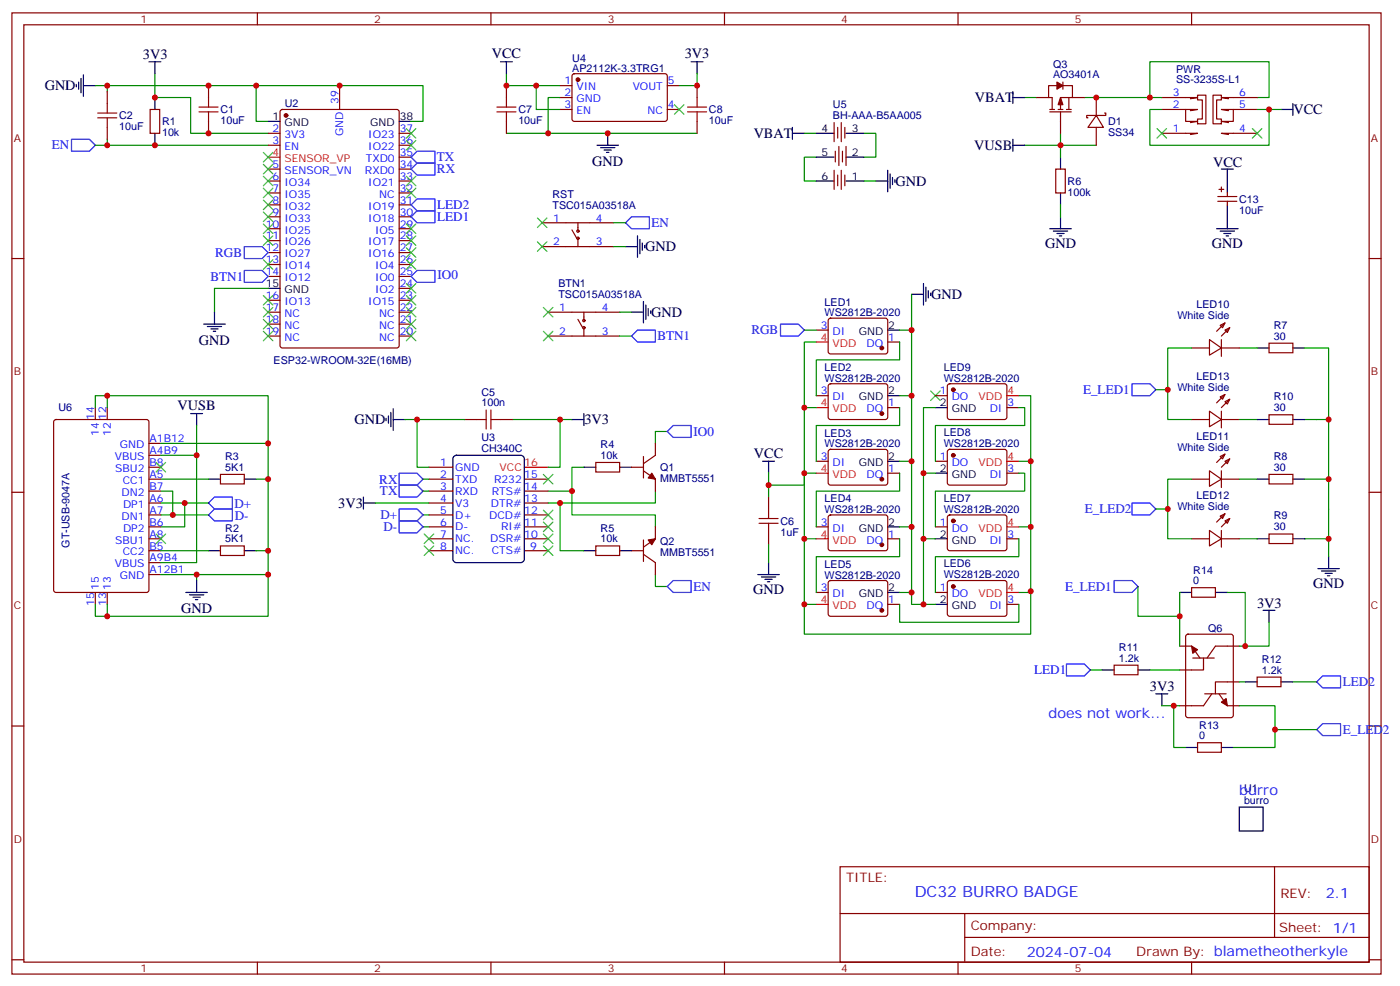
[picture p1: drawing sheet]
<svg xmlns="http://www.w3.org/2000/svg" width="414mm" height="292mm" viewBox="0 0 414 292" stroke-linecap="round" stroke-linejoin="round" font-family="sans-serif">
<g fill="none" stroke="#870000" stroke-width=".35">
<path d="M3.5 3.8h405.4v284.3h-405.4zM7.1 7.3h398.2v277.3h-398.2zM76.2 3.8v3.5M145.3 3.8v3.5M214.5 3.8v3.5M283.6 3.8v3.5M352.8 3.8v3.5M31.7 27.1v3.5M31.7 37.7v3.5M44.4 32.4h2.9v7h-2.9zM61.7 25.3v3.6M61.7 35.9v3.5"/>
<path d="M79.4 39.4h3.5M83.1 32.6l.5-.2h33.9l.6 .4 .1 69.4-.5 .7h-34.1l-.6-.4-.1-69.4zM100.5 25.3v7.1M118.2 39.4h3.5M149.9 25.3v3.6M149.9 35.9v3.5M165.8 25.3h3.5M165.8 28.9h3.5M165.8 32.4h3.5M169.6 22l.4-.2 27.1 .1 .5 .6-.1 13-.7 .4-27-.1-.5-.6v-12.7zM197.6 25.3h3.5M197.6 32.4h3.5"/>
<path d="M206.4 25.3v3.6M206.4 35.9v3.5M246.9 36.3v5.6M248 37.7v3.2M249.1 36.3v5.6M250.1 37.7v3.2M306.9 28.9h3.5M310.8 32.4h1.4M310.8 33.1h6.3M312.9 25.3h-2.5v3.6h1.1v3.5M313.3 32.4h1.4M314 33.1v6.3"/>
<path d="M314.7 25.3h2.8v3.6M314.7 24.3v2.1M315.7 32.4h1.4M316.4 28.9v3.5M317.5 28.9h-3.5v3.5M317.5 28.9h3.5M324.6 34.1l2.1 3.6h-4.6zM324.6 34.1h-2.9v.8h.4M324.6 28.9v5.2M324.6 37.7v5.3M327 33.4h.4v.7h-2.8M344 28.9h10.5l-2.1 .3"/>
<path d="M344 39.4h10.5l-2.1 .4M344 32.4h7M351 32.4v3.5h3.5l-2.1 .4M351 32.4h3.5l-2.1 .3M354.5 28.2h2.5v8.4h-2.5v-1.4h1.5v-5.6h-1.5zM359.1 28.2h2.5v1.4h-1.4v5.6h1.4v1.4h-2.5zM365.1 32.4v3.5h-3.5l2.1 .4M365.1 32.4h-3.5l2.1 .3M365.1 32.4h7.1M372.2 28.9h-10.6l2.1 .3M372.2 39.4h-10.6l2.1 .4M79.4 43h3.5"/>
<path d="M79.4 50h3.5M79.4 53.6h3.5M79.4 57.1h3.5M118.2 43h3.5M118.2 50h3.5M118.2 53.6h3.5M118.2 57.1h3.5M118.2 46.5h3.5M246.9 50.4v5.6M247.3 44.7v3.2M248 51.8v3.2M248.4 43.3v5.7"/>
<path d="M249.1 50.4v5.6M249.4 44.7v3.2M250.1 51.8v3.2M250.5 43.3v5.7M312.6 50h2.8v7.1h-2.8zM360.5 58.1h5.7M360.5 59.5h5.7M360.9 56h1.4M361.6 55.3v1.4M363.4 57.1v1M363.4 59.5v1.1M3.5 76.5h3.6"/>
<path d="M79.4 60.6h3.5M79.4 64.1h3.5M79.4 67.7h3.5M79.4 71.2h3.5M79.4 74.7h3.5M79.4 78.2h3.5M118.2 60.6h3.5M118.2 64.1h3.5M118.2 67.7h3.5M118.2 71.2h3.5M118.2 74.7h3.5M118.2 78.2h3.5"/>
<path d="M160.5 73h21.2M160.5 65.9h21.2M169.3 68l1.4 2.5M171.1 65.9v2.5M171.1 70.5v2.5M405.3 76.5h3.6M79.4 81.8h3.5M79.4 88.8h3.5M79.4 92.4h3.5M79.4 95.9h3.5M79.4 99.4h3.5M118.2 81.8h3.5"/>
<path d="M118.2 88.8h3.5M118.2 92.4h3.5M118.2 95.9h3.5M118.2 99.4h3.5M118.2 85.3h3.5M162.3 92.4h21.1M162.3 99.4h21.1M171.1 94.5l1.4 2.4M172.9 92.4v2.4M172.9 96.9v2.5M241.7 97.6h3.5M245.4 94.3l.5-.2 16.5 .1 .4 .6v9.5l-.7 .4-16.5-.1-.4-.6v-9.2z"/>
<path d="M361.2 96.2l1.5-.7-.8 1.4zM362.7 97.6l1.4-.7-.7 1.5zM362.7 95.5l-2.5 2.5M364.1 96.9l-2.5 2.5M241.7 117.1h3.5M245.4 113.7l.5-.2 16.5 .1 .4 .6v9.5l-.7 .4-16.5-.1-.4-.6v-9.2zM262.8 101.2h3.5M276.9 117.1h3.6M280.7 113.7l.5-.2 16.5 .1 .4 .6-.1 9.5-.6 .4-16.5-.1-.4-.6v-9.2zM352.8 102.9h5.3M358.1 100.5l3.5 2.4-3.5 2.2zM361.2 117.4l1.5-.7-.8 1.4z"/>
<path d="M361.6 100.5v4.9M361.6 102.9h5.3M362.7 118.8l1.4-.7-.7 1.4zM362.7 116.7l-2.5 2.5M364.1 118.1l-2.5 2.5M375.7 101.5h7.1v2.9h-7.1zM16.1 124.3l.5-.2h26.8l.6 .4 .1 50.1-.5 .6-27 .1-.7-.5v-50zM28.2 120.6v3.5M31.7 120.6v3.5M44.1 138.2h3.5M44.1 134.7h3.5M44.1 131.2h3.5"/>
<path d="M127 138.2h7.1M137.6 124.1h3.5M148.2 124.1h3.5M176.4 136.8h7v2.8h-7zM187 138.2h3.5M190.5 139.3l3.5 2.4v3.6M190.5 135v6.4M194 131.2v3.5l-3.5 2.5M241.7 136.5h3.5M245.4 133.1l.5-.2 16.5 .1 .4 .6v9.5l-.7 .4-16.5-.1-.4-.6v-9.2zM262.8 120.6h3.5M262.8 140h3.5"/>
<path d="M276.9 136.5h3.6M280.7 133.1l.5-.2 16.5 .1 .4 .6-.1 9.5-.6 .4-16.5-.1-.4-.6v-9.2zM298.1 120.6h3.5M298.1 140h3.5M352.8 124.1h5.3M358.1 139.3l3.5 2.4-3.5 2.2zM358.1 121.6l3.5 2.5-3.5 2.1zM361.2 135l1.5-.7-.8 1.4zM361.6 124.1h5.3M361.6 121.6v5M361.6 139.3v4.9M362.7 136.5l1.4-.8-.7 1.5z"/>
<path d="M362.7 134.3l-2.5 2.5M364.1 135.7l-2.5 2.5M375.7 122.7h7.1v2.8h-7.1zM3.5 145.6h3.6M44.1 141.7h3.5M44.1 145.3h3.5M44.1 148.8h3.5M44.1 152.3h3.5M44.1 155.9h3.5M44.1 159.4h3.5M65.3 140.3h7v2.9h-7zM127 141.7h7.1"/>
<path d="M127 145.3h7.1M127 148.8h7.1M127 152.3h7.1M127 155.9h7.1M127 159.4h7.1M155.2 141.7h7.1M155.2 145.3h7.1M155.2 148.8h7.1M155.2 152.3h7.1M155.2 155.9h7.1M155.2 159.4h7.1M190.5 159.7v6.4"/>
<path d="M194 155.9v3.5l-3.5 2.5M227.5 147v3.6M227.5 157.6v3.5M241.7 155.9h3.5M245.4 152.5l.5-.2 16.5 .1 .4 .6v9.5l-.7 .4-16.5-.1-.4-.6v-9.2zM262.8 159.4h3.5M276.9 155.9h3.6M280.7 152.5l.5-.2 16.5 .1 .4 .6-.1 9.5-.6 .4-16.5-.1-.4-.6v-9.2zM298.1 159.4h3.5M352.8 141.7h5.3M352.8 159.4h5.3M358.1 156.9l3.5 2.5-3.5 2.1z"/>
<path d="M361.2 152.7l1.5-.7-.8 1.4zM361.6 141.7h5.3M361.6 159.4h5.3M361.6 156.9v5M362.7 154.1l1.4-.7-.7 1.4zM362.7 152l-2.5 2.4M364.1 153.4l-2.5 2.5M375.7 140.3h7.1v2.9h-7.1zM375.7 158h7.1v2.8h-7.1zM405.3 145.6h3.6M28.2 175.3v3.5M31.7 175.3v3.5"/>
<path d="M44.1 162.9h3.5M44.1 166.4h3.5M44.1 170h3.5M65.3 161.5h7v2.8h-7zM127 162.9h7.1M155.2 162.9h7.1M176.4 161.5h7v2.8h-7zM187 162.9h3.5M190.5 164l3.5 2.4v3.6M241.7 175.3h3.5M245.4 171.9l.5-.2 16.5 .1 .4 .6v9.5l-.7 .4-16.5-.1-.4-.6v-9.2zM262.8 178.8h3.5"/>
<path d="M276.9 175.3h3.6M280.7 171.9l.5-.2 16.5 .1 .4 .6-.1 9.5-.6 .4-16.5-.1-.4-.6v-9.2zM298.1 178.8h3.5M352.8 173.8h7v2.9h-7zM329.8 196.8h7.1v2.8h-7.1zM349.2 191.1h3.6l2.4 3.6M351.2 187.8l.5-.2h12.7l.7 .4v23.6l-.4 .6-13 .1-.6-.5-.1-23.5zM353.1 194.7h6.4M356.3 194.7v3.5h-7.1M366.9 191.1h-7.1l-2.4 3.6M3.5 214.8h3.6M354.5 219.7h7.1v2.8h-7.1z"/>
<path d="M356.7 205.2h6.3M358.8 205.2l-2.5 3.6h-7.1M360.9 205.2l2.5 3.6h3.5M366.9 201.7h-7.1v3.5M372.2 200.3h7v2.8h-7zM405.3 214.8h3.6M248.7 256.4h156.6v28.2h-156.6zM377.3 256.4v20.9M248.7 270.2h156.5M285.6 277.3h119.6M285.6 270.2v14.2M3.5 283.9h3.6"/>
<path d="M76.2 284.6v3.5M145.3 284.6v3.5M214.5 284.6v3.5M283.6 284.6v3.5M352.8 284.6v3.5M405.3 283.9h3.6"/>
<circle cx="171.1" cy="70.5" r=".35"/>
<circle cx="171.1" cy="68.4" r=".35"/>
<circle cx="172.9" cy="94.8" r=".35"/>
<circle cx="172.9" cy="96.9" r=".35"/>
</g>
<g fill="none" stroke="#000" stroke-width=".35">
<path d="M44.1 18.3h3.5M45.9 18.3v3.5M148.2 18.3h3.5M149.9 18.3v3.5M204.6 18.3h3.5M206.4 18.3v3.5M22.6 25v.7M23.3 24.3v2.1M24 23.2v4.2M24.7 25.3h3.5M24.7 22.2v6.3M45.9 28.9v3.5"/>
<path d="M45.9 39.4v3.6M79.4 35.9h3.5M118.2 35.9h3.5M179.9 39.4v3.6M234.6 39.4h3.5M234.6 37.7v3.5M241.7 39.4h5.2M250.5 39.4h5.3M299.9 27.1v3.5M299.9 28.9h3.5M379.2 32.4h3.6M382.8 30.6v3.5"/>
<path d="M176.7 43h6.4M177.8 43.7h4.2M178.9 44.4h2.1M179.6 45.1h.7M241.7 53.6h5.2M241.7 46.5h5.2M250.5 53.6h5.3M250.5 46.5h5.3M259.3 53.6h3.5M262.8 50.4v6.3M263.5 51.4v4.3M264.2 52.5v2.1"/>
<path d="M264.9 53.2v.7M299.9 43h3.5M299.9 41.2v3.5M314 46.5v3.5M314 57.1v3.5M361.6 50h3.5M363.4 50v7.1M185.2 73h3.5M188.7 69.8v6.3M189.4 70.8v4.3M190.1 71.9v2.1M190.9 72.6v.7"/>
<path d="M310.8 67.7h6.3M311.9 68.4h4.2M312.9 69.1h2.1M313.6 69.8h.7M314 64.1v3.6M360.2 67.7h6.3M361.2 68.4h4.3M362.3 69.1h2.1M363 69.8h.7M363.4 60.6v7.1M60.3 95.9h6.4M61.4 96.6h4.2"/>
<path d="M62.4 97.3h2.2M63.1 98h.8M63.5 92.4v3.5M79.4 85.3h3.5M187 92.4h3.5M190.5 89.2v6.3M191.2 90.2v4.3M191.9 91.3v2.1M192.6 92v.7M262.8 97.6h3.5M269.9 87.1h3.5M273.4 83.9v6.3"/>
<path d="M274.1 84.9v4.3M274.8 86v2.1M275.5 86.7v.7M262.8 117.1h3.5M372.2 102.9h3.5M382.8 102.9h3.5M56.4 122.3h3.6M58.2 122.3v3.6M114.3 123.8v.7M115 123v2.2M115.7 122v4.2M116.4 124.1h3.5"/>
<path d="M116.4 120.9v6.4M134.3 135.1l.8-.4h19.1l.8 .4 .2 .6v29.7l-.5 .8-.5 .2h-19.1l-.8-.4-.2-.6v-29.7zM169.3 124.1h3.6M172.9 138.2h3.5M172.9 122.3v3.6M183.4 138.2h3.6M225.8 136.5h3.5M227.5 136.5v3.5M262.8 136.5h3.5M276.9 140h3.6M276.9 120.6h3.6M372.2 124.1h3.5"/>
<path d="M382.8 124.1h3.5M61.7 141.7h3.6M72.3 141.7h3.5M107.6 148.8h3.5M107.6 147v3.6M262.8 155.9h3.5M276.9 159.4h3.6M372.2 141.7h3.5M372.2 159.4h3.5M382.8 141.7h3.5M382.8 159.4h3.5M55 175.3h6.4"/>
<path d="M56.1 176h4.2M57.1 176.7h2.2M57.9 177.4h.7M58.2 171.7v3.6M61.7 162.9h3.6M72.3 162.9h3.5M172.9 162.9h3.5M183.4 162.9h3.6M224.4 170h6.3M225.4 170.7h4.3M226.5 171.4h2.1M227.2 172.1h.7"/>
<path d="M227.5 166.4v3.6M262.8 175.3h3.5M276.9 178.8h3.6M349.2 175.3h3.6M359.8 175.3h3.6M390.2 168.2h6.3M391.2 168.9h4.3M392.3 169.6h2.1M393 170.3h.7M393.3 164.7v3.5M326.3 198.2h3.5M336.9 198.2h3.5"/>
<path d="M373.9 180.6h3.6M375.7 180.6v3.5M342.2 205.2h3.5M344 205.2v3.6M368.7 201.7h3.5M379.2 201.7h3.6M351 221.1h3.5M361.6 221.1h3.5M366.9 238.8h7v7h-7z"/>
</g>
<g fill="none" stroke="#008700" stroke-width=".35">
<path d="M28.2 25.3h3.5M31.7 27.1v-1.8h44.1v10.6h3.6M45.9 21.8v7.1h10.5v10.5h23M75.8 25.3h49.4v10.6h-3.5M149.9 21.8v3.5h15.9M149.9 39.4h56.5M158.7 25.3v7.1h7.1M165.8 28.9h-3.5v10.5M206.4 21.8v3.5h-5.3M238.1 39.4h3.6M255.8 39.4h3.5v7.1h-3.5M303.4 28.9h3.5"/>
<path d="M314 39.4v3.6h10.6M321 28.9h19.4v-10.6h35.3v10.6h-3.5M340.4 28.9h3.6M344 32.4h-3.6v10.6h35.3v-10.6h-3.5M375.7 32.4h3.5M28.2 43h3.5M31.7 41.2v1.8h47.7M241.7 46.5h-3.6v7.1h3.6M255.8 53.6h3.5M303.4 43h10.6v3.5M181.7 65.9h3.5M181.7 73h3.5"/>
<path d="M314 60.6v3.5M79.4 85.3h-15.9v7.1M183.4 99.4h3.6M183.4 92.4h3.6M238.1 97.6h3.6M266.3 97.6h3.6v19.5h-3.6M269.9 87.1v10.5M31.7 117.1v3.5M241.7 101.2h-3.6v19.4M266.3 101.2v5.3h-24.6v10.6M269.9 117.1v19.4h-3.6M301.6 117.1h3.6v19.4"/>
<path d="M342.2 115.3h3.5v8.8h7.1M352.8 102.9h-7.1v12.4M366.9 102.9h5.3M386.3 102.9h7v21.2h-7M28.2 120.6v-3.5h51.2v14.1h-31.8M47.6 134.7h10.6v31.7h-10.6M58.2 125.9v8.8M79.4 131.2v10.5h-3.6M119.9 124.1h3.6M137.6 124.1h-14.1v14.1h3.5M151.7 124.1h17.6M165.8 124.1v14.1h-3.5"/>
<path d="M172.9 138.2h-3.6v14.1h24.7v3.6M197.6 127.6h-3.6v3.6M227.5 140v3.5M241.7 140h-3.6v19.4M241.7 120.6h-3.6v22.9h-10.6v3.5M266.3 120.6v5.3h-24.6v10.6M266.3 140v5.3h-24.6v10.6M269.9 136.5v19.4h-3.6M276.9 140h-3.5v19.4M276.9 120.6h-3.5v19.4M301.6 136.5h3.6v19.4M301.6 120.6h1.8v5.3h-26.5v10.6"/>
<path d="M301.6 140h1.8v5.3h-26.5v10.6M366.9 124.1h5.3M393.3 124.1v17.6M47.6 145.3h3.6v7h-3.6M47.6 148.8h7.1v7.1h-7.1M47.6 141.7h14.1M51.2 152.3h10.5M54.7 148.8h7M79.4 141.7v21.2h-3.6M111.1 148.8h15.9M125.2 152.3h1.8M125.2 155.9h1.8"/>
<path d="M125.2 145.3h1.8M125.2 141.7h1.8M162.3 148.8h3.5M162.3 145.3h7M194 145.3v3.5h-28.2v14.1h7.1M241.7 159.4h-3.6v19.4h3.6M266.3 159.4v5.3h-24.6v10.6M269.9 155.9v19.4h-3.6M276.9 159.4h-3.5v19.4h3.5M301.6 155.9h3.6v19.4h-3.6M301.6 159.4v5.3h-24.7v10.6M345.7 150.6v8.8h7.1"/>
<path d="M352.8 141.7h-7.1v8.9h-3.5M366.9 141.7h5.3M366.9 159.4h5.3M386.3 141.7h7v17.7h-7M393.3 159.4v5.3M28.2 178.8v3.5h3.5v-3.5M47.6 170h31.8v12.3h-47.7M47.6 162.9h14.1M58.2 170v1.7M79.4 162.9v7.1M194 170v3.5h3.6M227.5 161.1v5.3"/>
<path d="M266.3 178.8v5.3h35.3v-5.3M269.9 175.3v3.5h3.5M305.2 174.9v12.7h-67.1v-8.8M336.9 173.5v8.8h12.3v8.8M349.2 175.3v7M363.4 175.3h5.3v15.8M322.8 198.2h3.5M340.4 198.2h8.8M375.7 184.1v7h-8.8M344 208.8h5.2M347.5 208.8v12.3h3.5M366.9 208.8h10.6v7h12.3"/>
<path d="M366.9 201.7h1.8M377.5 215.8v5.3h-12.4M382.8 201.7h7"/>
</g>
<g fill="none" stroke="#00f" stroke-width=".35">
<path d="M21.2 41.2h5.3l1.7 1.8-1.7 1.7h-5.3zM121.7 46.5l1.8-1.8h5.3v3.6h-5.3zM123.5 48.3h5.3v3.5h-5.3l-1.8-1.8zM72.3 73h5.3l1.8 1.7-1.8 1.8h-5.3zM121.7 64.1l1.8-1.7h5.3v3.5h-5.3zM121.7 60.6l1.8-1.8h5.3v3.6h-5.3zM185.2 65.9l1.8-1.8h5.3v3.6h-5.3zM72.3 80h5.3l1.8 1.8-1.8 1.7h-5.3zM121.7 81.8l1.8-1.8h5.3v3.5h-5.3zM187 99.4l1.7-1.8h5.3v3.6h-5.3zM231.1 95.9h5.3l1.7 1.7-1.7 1.8h-5.3zM335.1 113.5h5.3l1.8 1.8-1.8 1.8h-5.3z"/>
<path d="M118.2 140h5.3l1.7 1.7-1.7 1.8h-5.3zM197.6 127.6l1.7-1.7h5.3v3.5h-5.3zM61.7 148.8l1.8-1.8h5.3v3.6h-5.3zM61.7 152.3l1.8-1.7h5.3v3.5h-5.3zM118.2 143.5h5.3l1.7 1.8-1.7 1.7h-5.3zM118.2 150.6h5.3l1.7 1.7-1.7 1.8h-5.3zM118.2 154.1h5.3l1.7 1.8-1.7 1.7h-5.3zM335.1 148.8h5.3l1.8 1.8-1.8 1.7h-5.3zM197.6 173.5l1.7-1.8h5.3v3.6h-5.3zM329.8 171.7h5.3l1.8 1.8-1.8 1.8h-5.3zM315.7 196.4h5.3l1.8 1.8-1.8 1.8h-5.3zM389.8 215.8l1.8-1.7h5.3v3.5h-5.3z"/>
<path d="M389.8 201.7l1.8-1.7h5.3v3.5h-5.3z"/>
</g>
<g fill="none" stroke="#a10000" stroke-width=".35">
<path d="M28.9 34.9h5.7M28.9 33.4h5.7M31.7 30.6v2.8M31.7 34.9v2.8M58.9 33.1h5.7M58.9 31.7h5.7M61.7 28.9v2.8M61.7 33.1v2.8M147.1 33.1h5.7M147.1 31.7h5.7M149.9 28.9v2.8M149.9 33.1v2.8"/>
<path d="M203.6 33.1h5.6M203.6 31.7h5.6M206.4 28.9v2.8M206.4 33.1v2.8M141.1 124.1h2.8M143.9 121.3v5.6M145.3 121.3v5.6M145.3 124.1h2.9M224.7 154.8h5.7M224.7 153.4h5.7M227.5 150.6v2.8M227.5 154.8v2.8"/>
</g>
<g fill="#870000" stroke="#870000" stroke-width=".35">
<path d="M191.9 159.7l2.1-.3-1 1.7z"/>
<path d="M193 140l1 1.7-2.1-.3z"/>
<path d="M314 28.9l.7 2.1h-1.4z"/>
<path d="M312.9 24.3l1.8 1-1.8 1.1z"/>
<path d="M352.8 191.1l1.7 1.1-1.4 1.1z"/>
<path d="M361.6 207.7l1.4-1 .4 2.1z"/>
<circle cx="84.7" cy="34.1" r=".53"/>
<circle cx="171.1" cy="23.6" r=".53"/>
<circle cx="261.1" cy="102.9" r=".53"/>
<circle cx="261.1" cy="122.3" r=".53"/>
<circle cx="261.1" cy="141.7" r=".53"/>
<circle cx="261.1" cy="161.1" r=".53"/>
<circle cx="261.1" cy="180.6" r=".53"/>
<circle cx="282.2" cy="173.5" r=".53"/>
<circle cx="282.2" cy="154.1" r=".53"/>
<circle cx="282.2" cy="134.7" r=".53"/>
<circle cx="282.2" cy="115.3" r=".53"/>
</g>
<path d="M79.4 46.5h3.5M241.7 101.2h3.5M298.1 117.1h3.5M155.2 138.2h7.1M241.7 120.6h3.5M241.7 140h3.5M298.1 136.5h3.5M241.7 159.4h3.5M298.1 155.9h3.5M241.7 178.8h3.5M298.1 175.3h3.5" fill="none" stroke="#f00" stroke-width=".35"/>
<g fill="none" stroke="#3c3" stroke-width=".35">
<path d="M120.3 38l2.8 2.9M123.1 38l-2.8 2.9M199.7 31l2.8 2.8M202.5 31l-2.8 2.8M342.5 38l2.9 2.9M345.4 38l-2.9 2.9M370.8 38l2.8 2.9M373.6 38l-2.8 2.9M78 45.1l2.8 2.8M78 48.6l2.8 2.8M78 52.1l2.8 2.9M78 55.7l2.8 2.8"/>
<path d="M78 59.2l2.8 2.8M80.8 45.1l-2.8 2.8M80.8 48.6l-2.8 2.8M80.8 52.1l-2.8 2.9M80.8 55.7l-2.8 2.8M80.8 59.2l-2.8 2.8M120.3 55.7l2.8 2.8M120.3 52.1l2.8 2.9M120.3 41.6l2.8 2.8M123.1 55.7l-2.8 2.8M123.1 52.1l-2.8 2.9M123.1 41.6l-2.8 2.8"/>
<path d="M78 62.7l2.8 2.8M78 66.3l2.8 2.8M78 69.8l2.8 2.8M78 76.8l2.8 2.9M80.8 62.7l-2.8 2.8M80.8 66.3l-2.8 2.8M80.8 69.8l-2.8 2.8M80.8 76.8l-2.8 2.9M120.3 76.8l2.8 2.9M120.3 73.3l2.8 2.8M120.3 66.3l2.8 2.8M120.3 69.8l2.8 2.8"/>
<path d="M123.1 76.8l-2.8 2.9M123.1 73.3l-2.8 2.8M123.1 66.3l-2.8 2.8M123.1 69.8l-2.8 2.8M159.1 64.5l2.8 2.8M159.1 71.5l2.8 2.9M161.9 64.5l-2.8 2.8M161.9 71.5l-2.8 2.9M78 98l2.8 2.8M78 94.5l2.8 2.8M78 90.9l2.8 2.9M78 87.4l2.8 2.8"/>
<path d="M80.8 98l-2.8 2.8M80.8 94.5l-2.8 2.8M80.8 90.9l-2.8 2.9M80.8 87.4l-2.8 2.8M120.3 90.9l2.8 2.9M120.3 94.5l2.8 2.8M120.3 98l2.8 2.8M120.3 87.4l2.8 2.8M120.3 83.9l2.8 2.8M123.1 90.9l-2.8 2.9M123.1 94.5l-2.8 2.8M123.1 98l-2.8 2.8"/>
<path d="M123.1 83.9l-2.8 2.8M123.1 87.4l-2.8 2.8M160.9 90.9l2.8 2.9M160.9 98l2.8 2.8M163.7 90.9l-2.8 2.9M163.7 98l-2.8 2.8M275.5 115.6l2.8 2.9M278.3 115.6l-2.8 2.9M46.2 136.8l2.8 2.8M49 136.8l-2.8 2.8M46.2 158l2.8 2.8M49 158l-2.8 2.8"/>
<path d="M125.6 158l2.8 2.8M128.4 158l-2.8 2.8M160.9 158l2.8 2.8M160.9 154.4l2.8 2.9M160.9 150.9l2.8 2.8M160.9 140.3l2.8 2.9M163.7 158l-2.8 2.8M163.7 154.4l-2.8 2.9M163.7 150.9l-2.8 2.8M163.7 140.3l-2.8 2.9M125.6 161.5l2.8 2.8M128.4 161.5l-2.8 2.8"/>
<path d="M160.9 161.5l2.8 2.8M163.7 161.5l-2.8 2.8"/>
</g>
<g fill="#c00">
<circle cx="31.8" cy="25.3" r=".88"/>
<circle cx="45.9" cy="43" r=".88"/>
<circle cx="45.9" cy="28.9" r=".88"/>
<circle cx="31.8" cy="43" r=".88"/>
<circle cx="61.7" cy="39.4" r=".88"/>
<circle cx="61.7" cy="25.3" r=".88"/>
<circle cx="75.8" cy="25.3" r=".88"/>
<circle cx="100.5" cy="25.3" r=".88"/>
<circle cx="169.3" cy="145.3" r=".88"/>
<circle cx="165.8" cy="148.8" r=".88"/>
<circle cx="165.8" cy="124.1" r=".88"/>
<circle cx="162.3" cy="39.4" r=".88"/>
<circle cx="206.4" cy="25.3" r=".88"/>
<circle cx="158.8" cy="25.3" r=".88"/>
<circle cx="149.9" cy="25.3" r=".88"/>
<circle cx="179.9" cy="39.4" r=".88"/>
<circle cx="314" cy="43" r=".88"/>
<circle cx="324.6" cy="28.9" r=".88"/>
<circle cx="340.4" cy="28.9" r=".88"/>
<circle cx="375.7" cy="32.4" r=".88"/>
<circle cx="238.1" cy="159.4" r=".88"/>
<circle cx="238.1" cy="140" r=".88"/>
<circle cx="238.1" cy="120.6" r=".88"/>
<circle cx="269.9" cy="155.9" r=".88"/>
<circle cx="269.9" cy="136.5" r=".88"/>
<circle cx="269.9" cy="117.1" r=".88"/>
<circle cx="269.9" cy="175.3" r=".88"/>
<circle cx="273.4" cy="178.8" r=".88"/>
<circle cx="31.8" cy="182.3" r=".88"/>
<circle cx="31.8" cy="117.1" r=".88"/>
<circle cx="54.7" cy="148.8" r=".88"/>
<circle cx="51.2" cy="152.3" r=".88"/>
<circle cx="79.4" cy="131.2" r=".88"/>
<circle cx="79.4" cy="141.7" r=".88"/>
<circle cx="79.4" cy="170" r=".88"/>
<circle cx="79.4" cy="162.9" r=".88"/>
<circle cx="58.2" cy="134.7" r=".88"/>
<circle cx="58.2" cy="170" r=".88"/>
<circle cx="123.5" cy="124.1" r=".88"/>
<circle cx="269.9" cy="97.6" r=".88"/>
<circle cx="238.1" cy="178.8" r=".88"/>
<circle cx="305.2" cy="174.9" r=".88"/>
<circle cx="305.2" cy="155.9" r=".88"/>
<circle cx="305.2" cy="136.5" r=".88"/>
<circle cx="273.4" cy="159.4" r=".88"/>
<circle cx="273.4" cy="140" r=".88"/>
<circle cx="227.5" cy="143.5" r=".88"/>
<circle cx="393.3" cy="159.4" r=".88"/>
<circle cx="393.3" cy="124.1" r=".88"/>
<circle cx="393.3" cy="141.7" r=".88"/>
<circle cx="345.7" cy="115.3" r=".88"/>
<circle cx="345.7" cy="150.6" r=".88"/>
<circle cx="347.5" cy="208.8" r=".88"/>
<circle cx="377.5" cy="215.8" r=".88"/>
<circle cx="349.3" cy="182.3" r=".88"/>
<circle cx="368.7" cy="191.1" r=".88"/>
</g>
<text font-size="4.6" fill="#00f" x="270.8" y="265.4">DC32 BURRO BADGE</text>
<g font-size="4.2">
<text x="42.3" y="17.6">3V3</text>
<text x="145.6" y="17.2">VCC</text>
<text x="202.7" y="17.2">3V3</text>
<text x="13.2" y="26.8">GND</text>
<text x="288.6" y="30.3">VBAT</text>
<text x="382.9" y="33.8">VCC</text>
<text x="223.1" y="40.9">VBAT</text>
<text x="288.4" y="44.4">VUSB</text>
<text x="175.3" y="49.1">GND</text>
<text x="359.1" y="49.3">VCC</text>
<text x="265.1" y="55">GND</text>
<text x="191" y="74.4">GND</text>
<text x="309.4" y="73.3">GND</text>
<text x="358.8" y="73.3">GND</text>
<text x="275.7" y="88.5">GND</text>
<text x="192.8" y="93.8">GND</text>
<text x="58.9" y="102">GND</text>
<text x="52.6" y="121.2">VUSB</text>
<text x="105" y="125.5">GND</text>
<text x="173" y="125.5">3V3</text>
<text x="223.2" y="135.4">VCC</text>
<text x="100.1" y="150.2">3V3</text>
<text x="388.8" y="173.8">GND</text>
<text x="223" y="175.6">GND</text>
<text x="372.2" y="179.8">3V3</text>
<text x="53.6" y="181.3">GND</text>
<text x="340.4" y="204.5">3V3</text>
</g>
<g font-size="4.2" fill="#00f">
<text x="310.4" y="212.3">does not work...</text>
<text x="366.9" y="235.2">burro</text>
<text x="392.5" y="265.7">2.1</text>
<text x="304" y="283">2024-07-04</text>
</g>
<g font-size="3.9" fill="#00f">
<text x="15.3" y="44.2">EN</text>
<text x="129.4" y="47.7">TX</text>
<text x="129.4" y="51.2">RX</text>
<text x="129.5" y="65.3">LED1</text>
<text x="129.5" y="61.8">LED2</text>
<text x="192.9" y="67.1">EN</text>
<text x="63.7" y="76">RGB</text>
<text x="62.3" y="83">BTN1</text>
<text x="129.5" y="82.6">IO0</text>
<text x="194.6" y="100.6">BTN1</text>
<text x="222.4" y="98.9">RGB</text>
<text x="320.7" y="116.6">E_LED1</text>
<text x="205.3" y="129">IO0</text>
<text x="112.3" y="143">RX</text>
<text x="112.5" y="146.6">TX</text>
<text x="69.4" y="150.3">D+</text>
<text x="69.5" y="153.7">D-</text>
<text x="112.6" y="153.5">D+</text>
<text x="321.2" y="151.9">E_LED2</text>
<text x="113.5" y="157.1">D-</text>
<text x="205.3" y="174.9">EN</text>
<text x="315.4" y="174.8">E_LED1</text>
<text x="306.2" y="199.5">LED1</text>
<text x="397.6" y="202.9">LED2</text>
<text x="397.6" y="217">E_LED2</text>
</g>
<g font-size="3.9" fill="#800">
<text x="250.5" y="261">TITLE:</text>
<text x="379.1" y="265.7">REV:</text>
<text x="287.4" y="275.2">Company:</text>
<text x="378.7" y="275.8">Sheet: 1/1</text>
<text x="287.4" y="282.9">Date:</text>
<text x="336.4" y="282.9">Drawn By: blametheotherkyle</text>
</g>
<g font-size="3.2" fill="#800">
<text x="41.6" y="6.8">1</text>
<text x="110.8" y="6.8">2</text>
<text x="179.9" y="6.8">3</text>
<text x="249.1" y="6.8">4</text>
<text x="318.2" y="6.8">5</text>
<text x="4.1" y="41.9">A</text>
<text x="405.9" y="41.9">A</text>
<text x="4.1" y="111.1">B</text>
<text x="405.9" y="111.1">B</text>
<text x="4.1" y="180.2">C</text>
<text x="405.9" y="180.2">C</text>
<text x="4.1" y="249.3">D</text>
<text x="405.9" y="249.3">D</text>
<text x="41.6" y="287.6">1</text>
<text x="110.8" y="287.6">2</text>
<text x="179.9" y="287.6">3</text>
<text x="249.1" y="287.6">4</text>
<text x="318.2" y="287.6">5</text>
</g>
<g font-size="3.2" fill="#000080">
<text x="169.4" y="21.2">AP2112K-3.3TRG1</text>
<text x="169.4" y="18.2">U4</text>
<text x="311.8" y="23.2">AO3401A</text>
<text x="311.8" y="20">Q3</text>
<text x="348.2" y="21.6">PWR</text>
<text x="348.2" y="24.7">SS-3235S-L1</text>
<text x="35.3" y="35.3">C2</text>
<text x="65.3" y="33.5">C1</text>
<text x="84.3" y="31.8">U2</text>
<text x="153.5" y="33.5">C7</text>
<text x="209.9" y="33.5">C8</text>
<text x="246.6" y="35.2">BH-AAA-B5AA005</text>
<text x="246.6" y="32">U5</text>
<text x="35.3" y="38.5">10uF</text>
<text x="48" y="40.2">10k</text>
<text x="48" y="37.1">R1</text>
<text x="65.3" y="36.7">10uF</text>
<text x="153.5" y="36.7">10uF</text>
<text x="209.9" y="36.7">10uF</text>
<text x="328.1" y="40.2">SS34</text>
<text x="328.1" y="37">D1</text>
<text x="163.6" y="58.5">RST</text>
<text x="316.1" y="57.9">100k</text>
<text x="316.1" y="54.7">R6</text>
<text x="366.9" y="60">C13</text>
<text x="163.6" y="61.7">TSC015A03518A</text>
<text x="366.9" y="63.2">10uF</text>
<text x="165.3" y="88.2">TSC015A03518A</text>
<text x="165.3" y="85">BTN1</text>
<text x="244.1" y="93.5">WS2812B-2020</text>
<text x="244.1" y="90.4">LED1</text>
<text x="348.6" y="94.5">White Side</text>
<text x="354.2" y="91.2">LED10</text>
<text x="377.1" y="100.5">30</text>
<text x="377.1" y="97.2">R7</text>
<text x="81" y="107.6">ESP32-WROOM-32E(16MB)</text>
<text x="244.1" y="112.9">WS2812B-2020</text>
<text x="244.1" y="109.8">LED2</text>
<text x="279.4" y="112.9">WS2812B-2020</text>
<text x="279.4" y="109.7">LED9</text>
<text x="354.2" y="112.4">LED13</text>
<text x="142.5" y="117">C5</text>
<text x="348.6" y="115.6">White Side</text>
<text x="377.1" y="118.4">R10</text>
<text x="17.3" y="121.7">U6</text>
<text x="142.5" y="120.2">100n</text>
<text x="377.1" y="121.6">30</text>
<text x="142.5" y="130.5">U3</text>
<text x="244.1" y="129.2">LED3</text>
<text x="279.4" y="129.1">LED8</text>
<text x="354.2" y="130">LED11</text>
<text x="66.7" y="136.1">R3</text>
<text x="142.5" y="133.6">CH340C</text>
<text x="177.8" y="135.7">10k</text>
<text x="177.8" y="132.5">R4</text>
<text x="244.1" y="132.3">WS2812B-2020</text>
<text x="279.4" y="132.3">WS2812B-2020</text>
<text x="348.6" y="133.3">White Side</text>
<text x="377.1" y="136">R8</text>
<text x="66.7" y="139.3">5K1</text>
<text x="195.4" y="142.5">MMBT5551</text>
<text x="195.4" y="139.4">Q1</text>
<text x="377.1" y="139.3">30</text>
<text x="244.1" y="148.6">LED4</text>
<text x="279.4" y="148.5">LED7</text>
<text x="354.2" y="147.7">LED12</text>
<text x="231.1" y="155.2">C6</text>
<text x="244.1" y="151.7">WS2812B-2020</text>
<text x="279.4" y="151.7">WS2812B-2020</text>
<text x="348.6" y="150.9">White Side</text>
<text x="377.1" y="153.7">R9</text>
<text x="66.7" y="160.4">5K1</text>
<text x="66.7" y="157.3">R2</text>
<text x="177.8" y="160.4">10k</text>
<text x="177.8" y="157.2">R5</text>
<text x="195.4" y="161.3">Q2</text>
<text x="231.1" y="158.4">1uF</text>
<text x="377.1" y="156.9">30</text>
<text x="20.5" y="162" transform="rotate(-90 20.5 162)">GT-USB-9047A</text>
<text x="195.4" y="164.4">MMBT5551</text>
<text x="279.4" y="167.9">LED6</text>
<text x="244.1" y="171.1">WS2812B-2020</text>
<text x="244.1" y="168">LED5</text>
<text x="279.4" y="171.1">WS2812B-2020</text>
<text x="353.3" y="172.8">0</text>
<text x="353.3" y="169.7">R14</text>
<text x="357.6" y="187">Q6</text>
<text x="331.3" y="195.7">1.2k</text>
<text x="331.3" y="192.5">R11</text>
<text x="373.6" y="196.1">R12</text>
<text x="373.6" y="199.2">1.2k</text>
<text x="355" y="215.5">R13</text>
<text x="355" y="218.7">0</text>
<text x="368.3" y="237.7">burro</text>
<text x="368.3" y="234.3">U1</text>
</g>
<g font-size="3.2" fill="#00f">
<text x="167.1" y="25">1</text>
<text x="167.1" y="28.5">2</text>
<text x="170.6" y="26.7">VIN</text>
<text x="187.3" y="26.7">VOUT</text>
<text x="197.7" y="25">5</text>
<text x="347.2" y="28.5">3</text>
<text x="366.9" y="28.5">6</text>
<text x="100.2" y="30.6" transform="rotate(-90 100.2 30.6)">39</text>
<text x="167.1" y="32">3</text>
<text x="170.6" y="30.3">GND</text>
<text x="170.6" y="33.8">EN</text>
<text x="191.7" y="33.8">NC</text>
<text x="197.7" y="32">4</text>
<text x="347.2" y="32">2</text>
<text x="366.9" y="32">5</text>
<text x="80.7" y="39.1">2</text>
<text x="84.2" y="40.9">3V3</text>
<text x="101.6" y="40.4" transform="rotate(-90 101.6 40.4)">GND</text>
<text x="109" y="40.9">IO23</text>
<text x="118.4" y="39.1">37</text>
<text x="347.2" y="39.1">1</text>
<text x="366.9" y="39.1">4</text>
<text x="80.7" y="42.6">3</text>
<text x="84.2" y="44.4">EN</text>
<text x="108.3" y="47.9">TXD0</text>
<text x="109" y="44.4">IO22</text>
<text x="118.4" y="46.1">35</text>
<text x="118.4" y="42.6">36</text>
<text x="80.7" y="49.7">5</text>
<text x="80.7" y="53.2">6</text>
<text x="84.2" y="51.4">SENSOR_VN</text>
<text x="108" y="51.4">RXD0</text>
<text x="118.4" y="53.2">33</text>
<text x="118.4" y="49.7">34</text>
<text x="80.7" y="56.7">7</text>
<text x="84.2" y="55">IO34</text>
<text x="84.2" y="58.5">IO35</text>
<text x="109" y="55">IO21</text>
<text x="112.3" y="58.5">NC</text>
<text x="118.4" y="56.7">32</text>
<text x="80.7" y="60.3">8</text>
<text x="80.7" y="63.8">9</text>
<text x="84.2" y="62">IO32</text>
<text x="84.2" y="65.5">IO33</text>
<text x="109" y="65.5">IO18</text>
<text x="109" y="62">IO19</text>
<text x="118.4" y="63.8">30</text>
<text x="118.4" y="60.3">31</text>
<text x="163.8" y="65.5">1</text>
<text x="176.4" y="65.5">4</text>
<text x="78.7" y="67.3">10</text>
<text x="78.7" y="70.8">11</text>
<text x="84.2" y="69.1">IO25</text>
<text x="111" y="69.1">IO5</text>
<text x="118.4" y="70.8">28</text>
<text x="118.4" y="67.3">29</text>
<text x="78.7" y="74.4">12</text>
<text x="78.7" y="77.9">13</text>
<text x="84.2" y="72.6">IO26</text>
<text x="84.2" y="76.1">IO27</text>
<text x="109" y="76.1">IO16</text>
<text x="109" y="72.6">IO17</text>
<text x="118.4" y="77.9">26</text>
<text x="118.4" y="74.4">27</text>
<text x="163.8" y="72.6">2</text>
<text x="176.4" y="72.6">3</text>
<text x="78.7" y="81.4">14</text>
<text x="84.2" y="79.7">IO14</text>
<text x="84.2" y="83.2">IO12</text>
<text x="111" y="83.2">IO0</text>
<text x="111" y="79.7">IO4</text>
<text x="118.4" y="81.4">25</text>
<text x="78.7" y="88.5">16</text>
<text x="111" y="86.7">IO2</text>
<text x="118.4" y="88.5">23</text>
<text x="118.4" y="84.9">24</text>
<text x="78.7" y="92">17</text>
<text x="78.7" y="95.5">18</text>
<text x="84.2" y="90.2">IO13</text>
<text x="84.2" y="93.8">NC</text>
<text x="109" y="90.2">IO15</text>
<text x="112.3" y="93.8">NC</text>
<text x="118.4" y="95.5">21</text>
<text x="118.4" y="92">22</text>
<text x="165.6" y="92">1</text>
<text x="178.2" y="92">4</text>
<text x="78.7" y="99.1">19</text>
<text x="84.2" y="97.3">NC</text>
<text x="84.2" y="100.8">NC</text>
<text x="112.3" y="100.8">NC</text>
<text x="112.3" y="97.3">NC</text>
<text x="118.4" y="99.1">20</text>
<text x="165.6" y="99.1">2</text>
<text x="178.2" y="99.1">3</text>
<text x="243" y="97.3">3</text>
<text x="246.5" y="99.1">DI</text>
<text x="263" y="100.8">1</text>
<text x="256.6" y="102.6">DO</text>
<text x="243" y="116.7">3</text>
<text x="246.5" y="118.5">DI</text>
<text x="278.3" y="116.7">1</text>
<text x="281.8" y="118.5">DO</text>
<text x="27.9" y="124.1" transform="rotate(-90 27.9 124.1)">14</text>
<text x="31.4" y="124.1" transform="rotate(-90 31.4 124.1)">12</text>
<text x="256.6" y="122">DO</text>
<text x="263" y="120.2">1</text>
<text x="293" y="122">DI</text>
<text x="298.3" y="120.2">3</text>
<text x="29.3" y="128.8" transform="rotate(-90 29.3 128.8)">14</text>
<text x="32.8" y="128.8" transform="rotate(-90 32.8 128.8)">12</text>
<text x="44.3" y="130.8">A1B12</text>
<text x="34" y="136.1">VBUS</text>
<text x="35.5" y="132.6">GND</text>
<text x="44.3" y="134.3">A4B9</text>
<text x="44.3" y="137.9">B8</text>
<text x="130.3" y="137.9">1</text>
<text x="243" y="136.1">3</text>
<text x="246.5" y="137.9">DI</text>
<text x="278.3" y="136.1">1</text>
<text x="281.8" y="137.9">DO</text>
<text x="34.1" y="139.6">SBU2</text>
<text x="36.3" y="143.2">CC1</text>
<text x="44.3" y="141.4">A5</text>
<text x="130.3" y="141.4">2</text>
<text x="134.8" y="142.8">TXD</text>
<text x="134.8" y="139.3">GND</text>
<text x="146.3" y="142.8">R232</text>
<text x="155.2" y="141.4">15</text>
<text x="256.6" y="141.4">DO</text>
<text x="263" y="139.6">1</text>
<text x="293" y="141.4">DI</text>
<text x="298.3" y="139.6">3</text>
<text x="36" y="146.7">DN2</text>
<text x="44.3" y="148.4">A6</text>
<text x="44.3" y="144.9">B7</text>
<text x="130.3" y="148.4">4</text>
<text x="130.3" y="144.9">3</text>
<text x="134.8" y="149.9">V3</text>
<text x="134.8" y="146.3">RXD</text>
<text x="145.3" y="149.9">DTR#</text>
<text x="145.6" y="146.3">RTS#</text>
<text x="155.2" y="144.9">14</text>
<text x="155.2" y="148.4">13</text>
<text x="36" y="153.7">DN1</text>
<text x="36.4" y="150.2">DP1</text>
<text x="44.3" y="152">A7</text>
<text x="44.3" y="155.5">B6</text>
<text x="130.3" y="155.5">6</text>
<text x="130.3" y="152">5</text>
<text x="134.8" y="153.4">D+</text>
<text x="144.8" y="153.4">DCD#</text>
<text x="155.2" y="152">12</text>
<text x="155.2" y="155.5">11</text>
<text x="243" y="155.5">3</text>
<text x="278.3" y="155.5">1</text>
<text x="34.1" y="160.8">SBU1</text>
<text x="36.4" y="157.3">DP2</text>
<text x="44.3" y="159">A8</text>
<text x="130.3" y="159">7</text>
<text x="134.8" y="160.4">NC.</text>
<text x="134.8" y="156.9">D-</text>
<text x="145.1" y="160.4">DSR#</text>
<text x="148.4" y="156.9">RI#</text>
<text x="155.2" y="159">10</text>
<text x="246.5" y="157.3">DI</text>
<text x="256.6" y="160.8">DO</text>
<text x="263" y="159">1</text>
<text x="281.8" y="157.3">DO</text>
<text x="293" y="160.8">DI</text>
<text x="298.3" y="159">3</text>
<text x="34" y="167.9">VBUS</text>
<text x="36.3" y="164.3">CC2</text>
<text x="44.3" y="162.6">B5</text>
<text x="44.3" y="166.1">A9B4</text>
<text x="130.3" y="162.6">8</text>
<text x="134.8" y="164">NC.</text>
<text x="145.6" y="164">CTS#</text>
<text x="157" y="162.6">9</text>
<text x="35.5" y="171.4">GND</text>
<text x="44.3" y="169.6">A12B1</text>
<text x="27.9" y="179.3" transform="rotate(-90 27.9 179.3)">15</text>
<text x="29.3" y="174.6" transform="rotate(-90 29.3 174.6)">15</text>
<text x="31.4" y="179.3" transform="rotate(-90 31.4 179.3)">13</text>
<text x="32.8" y="174.6" transform="rotate(-90 32.8 174.6)">13</text>
<text x="243" y="174.9">3</text>
<text x="246.5" y="176.7">DI</text>
<text x="263" y="178.4">1</text>
<text x="278.3" y="174.9">1</text>
<text x="281.8" y="176.7">DO</text>
<text x="298.3" y="178.4">3</text>
<text x="256.6" y="180.2">DO</text>
<text x="293" y="180.2">DI</text>
</g>
<g font-size="3.2">
<text x="80.7" y="35.6">1</text>
<text x="118.4" y="35.6">38</text>
<text x="84.2" y="37.3">GND</text>
<text x="109.6" y="37.3">GND</text>
<text x="243.2" y="39.1">4</text>
<text x="252.2" y="39.1">3</text>
<text x="243.2" y="46.1">5</text>
<text x="252.2" y="46.1">2</text>
<text x="243.2" y="53.2">6</text>
<text x="252.2" y="53.2">1</text>
<text x="78.7" y="84.9">15</text>
<text x="84.2" y="86.7">GND</text>
<text x="254.2" y="99.1">GND</text>
<text x="263" y="97.3">2</text>
<text x="254.2" y="118.5">GND</text>
<text x="263" y="116.7">2</text>
<text x="278.3" y="120.2">2</text>
<text x="281.8" y="122">GND</text>
<text x="254.2" y="137.9">GND</text>
<text x="263" y="136.1">2</text>
<text x="278.3" y="139.6">2</text>
<text x="281.8" y="141.4">GND</text>
<text x="263" y="155.5">2</text>
<text x="254.2" y="157.3">GND</text>
<text x="278.3" y="159">2</text>
<text x="281.8" y="160.8">GND</text>
<text x="254.2" y="176.7">GND</text>
<text x="263" y="174.9">2</text>
<text x="278.3" y="178.4">2</text>
<text x="281.8" y="180.2">GND</text>
</g>
<g font-size="3.2" fill="#f00">
<text x="80.7" y="46.1">4</text>
<text x="84.2" y="47.9">SENSOR_VP</text>
<text x="243" y="100.8">4</text>
<text x="246.5" y="102.6">VDD</text>
<text x="289.7" y="118.5">VDD</text>
<text x="298.3" y="116.7">4</text>
<text x="243" y="120.2">4</text>
<text x="246.5" y="122">VDD</text>
<text x="155.2" y="137.9">16</text>
<text x="289.7" y="137.9">VDD</text>
<text x="298.3" y="136.1">4</text>
<text x="147.9" y="139.3">VCC</text>
<text x="243" y="139.6">4</text>
<text x="246.5" y="141.4">VDD</text>
<text x="298.3" y="155.5">4</text>
<text x="243" y="159">4</text>
<text x="246.5" y="160.8">VDD</text>
<text x="289.7" y="157.3">VDD</text>
<text x="243" y="178.4">4</text>
<text x="289.7" y="176.7">VDD</text>
<text x="298.3" y="174.9">4</text>
<text x="246.5" y="180.2">VDD</text>
</g>
</svg>
